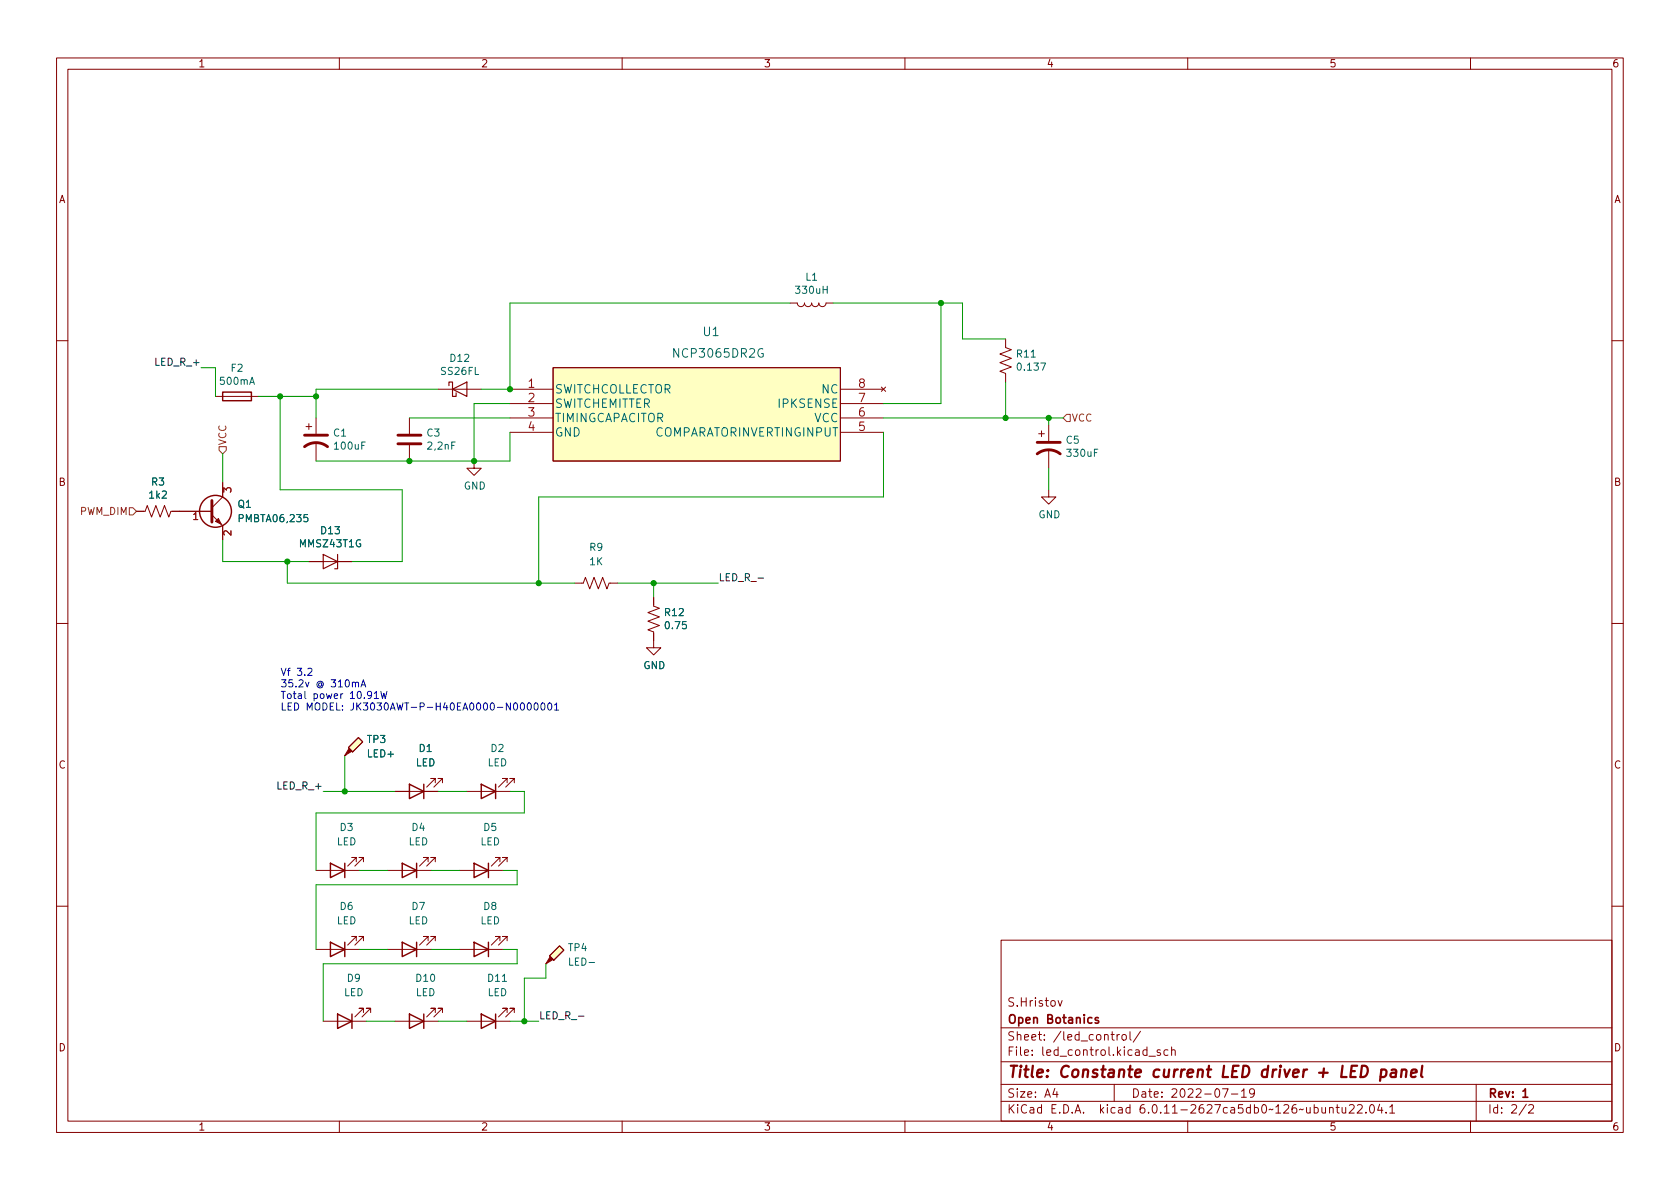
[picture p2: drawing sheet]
<svg xmlns="http://www.w3.org/2000/svg" width="297mm" height="210mm" viewBox="0 0 297 210" stroke-linecap="round" stroke-linejoin="round" font-family="sans-serif">
<g fill="none" stroke="#840000" stroke-width=".18">
<path d="M10 10.2h277v190.1h-277zM12 12.2h273v186.1h-273zM60 10.2v2M110 10.2v2M160 10.2v2M210 10.2v2M260 10.2v2M139.7 53.6h1.3a.64 .64 0 0 0 .6 .6 .64 .64 0 0 0 .6-.6 .64 .64 0 0 0 .7 .6 .64 .64 0 0 0 .6-.6 .64 .64 0 0 0 .6 .6 .64 .64 0 0 0 .7-.6 .64 .64 0 0 0 .6 .6 .64 .64 0 0 0 .6-.6h1.3M177.8 59.9v1.6l1 .3-2 .8 2 .8-2 .7 2 .8-2 .8 1 .3v1.6M10 60.2h2M38.1 70.1h7.6M54.1 75.4h1"/>
<path d="M54.6 74.9v1M55.9 73.9v2.8M55.9 78.2v3.3M72.4 73.9v2.8M72.4 78.7v2.8M77.5 68.8h7.6M90.2 68.8h7.6M90.2 71.4h7.6M90.2 73.9h7.6M90.2 76.4h7.6M97.8 65h50.8v16.5h-50.8zM148.6 68.8h7.6"/>
<path d="M148.6 71.4h7.6M148.6 73.9h7.6M148.6 76.4h7.6M155.8 68.4l.8 .8M156.6 68.4l-.8 .8M183.6 76.7h1.1M184.1 76.2v1M185.4 75.2v2.8M185.4 79.5v3.3M285 60.2h2M24.1 90.4h1.6l.3-1 .8 2 .8-2 .7 2 .8-2 .7 2 .4-1h7.3M37.5 91.1l1.9 1.9v2.5"/>
<path d="M39.4 85.3v2.6l-1.9 1.9M54.6 99.3h7.6M83.8 81.5v1.3h1.3l-1.3 1.3-1.3-1.3h1.3M185.4 86.6v1.3h1.3l-1.3 1.2-1.3-1.2h1.3M10 110.2h2M101.6 103.1h1.5l.4-1 .8 2 .7-2 .8 2 .8-2 .7 2 .4-1h1.5M115.6 105.7v1.5l1 .4-2 .7 2 .8-2 .7 2 .8-2 .8 1 .4v2.7h1.2l-1.2 1.3-1.3-1.3h1.3M285 110.2h2M61 133.6h.1M61.6 132.2l1.8-1.8 .7 .8-1.7 1.8zM69.8 139.9h7.7M77 138.4v-.7h-.8h.8l-1.6 1.5"/>
<path d="M78.2 138.4v-.7h-.7h.7l-1.5 1.5M82.5 139.9h7.7M89.7 138.4v-.7h-.8h.8l-1.6 1.5M90.9 138.4v-.7h-.7h.7l-1.5 1.5M55.9 153.9h7.6M63 152.4v-.8h-.8h.8l-1.5 1.6M64.3 152.4v-.8h-.8h.8l-1.6 1.6M68.6 153.9h7.6M75.7 152.4v-.8h-.8h.8l-1.5 1.6M77 152.4v-.8h-.8h.8l-1.6 1.6M81.3 153.9h7.6M88.4 152.4v-.8h-.8h.8l-1.5 1.6"/>
<path d="M89.7 152.4v-.8h-.8h.8l-1.6 1.6M10 160.2h2M55.9 167.9h7.6M63 166.4v-.8h-.8h.8l-1.5 1.5M64.3 166.4v-.8h-.8h.8l-1.6 1.5M64.3 179.1v-.8h-.8h.8l-1.6 1.5M65.5 179.1v-.8h-.7h.7l-1.5 1.5M68.6 167.9h7.6M75.7 166.4v-.8h-.8h.8l-1.5 1.5M77 179.1v-.8h-.8h.8l-1.6 1.5M77 166.4v-.8h-.8h.8l-1.6 1.5M78.2 179.1v-.8h-.7h.7l-1.5 1.5"/>
<path d="M81.3 167.9h7.6M88.4 166.4v-.8h-.8h.8l-1.5 1.5M89.7 179.1v-.8h-.8h.8l-1.6 1.5M89.7 166.4v-.8h-.8h.8l-1.6 1.5M90.9 179.1v-.8h-.7h.7l-1.5 1.5M96.5 170.4h.1M98.9 167.3l.8 .7-1.8 1.8-.7-.8zM177 166.3h108v32h-108zM187.1 176.9l.3 1 .4-1M285 160.2h2M57.1 180.6h7.7M60 198.3v2"/>
<path d="M69.8 180.6h7.7M82.5 180.6h7.7M110 198.3v2M160 198.3v2M177 194.8h108M177 191.8h108M177 187.8h108M177 181.8h108M182.5 186.5v.1M182.5 185.7v.1M184.6 183.8v.1M184.6 183v.1"/>
<path d="M197 191.8v3M198.5 183l.4-.1 .2 .3v.4l-.2 .3h-.4l-.1-.3v-.4zM199.8 182.4v1.3l.2 .2M201.6 182.4l-1.2 1.9M205.1 185.7l-.3-.1-.2 .2v.3l.5 .1v.4h-.5M206.5 185.7l-.4-.1-.3 .3v.4l.1 .3h.6M207.1 185.8l.3-.2 .3 .1 .1 .9M207.1 185.1v1.5M210 198.3v2M217.7 193.5h1.2M219.5 193l.4-.5v1.5M219.5 194h.9"/>
<path d="M221.8 193.2l-.3 .3-.4-.1-.2-.2 .2-.6 .4-.1 .2 .2a.99 .99 0 0 1-.3 1.3h-.3M238.6 195.5l.5-.2 .3 .2v.3l-.9 1h.9M240 195.5l.6-.2 .2 .2 .1 .3-1 1h1M241.5 196.7v.1M242.4 195.4l.1-.1a.81 .81 0 0 1 .6 .7 .81 .81 0 0 1-.3 .8h-.2a.81 .81 0 0 1-.5-.6 .81 .81 0 0 1 .3-.8zM243.9 195.3l-.3 1h.9M244.3 195.8v1M245.1 196.7v.1M245.7 195.8l.4-.5v1.5M245.7 196.8h.9M260 198.3v2M261 191.8v6.5"/>
<path d="M270.3 195.5l.6-.2 .2 .2 .1 .3-1 1h1"/>
</g>
<path d="M233.2 189.7h1.6M237.4 188.5l-.3 2h1" fill="none" stroke="#840000" stroke-width=".4"/>
<g fill="none" stroke="#840000" stroke-width=".25">
<path d="M39.4 69.3h5v1.6h-5zM72.4 138.7l2.5 1.2-2.5 1.3zM74.9 138.7v2.5M85.1 138.7l2.5 1.2-2.5 1.3zM87.6 138.7v2.5M58.4 152.6l2.6 1.3-2.6 1.3zM61 152.6v2.6M71.1 152.6l2.6 1.3-2.6 1.3zM73.7 152.6v2.6M83.8 152.6l2.6 1.3-2.6 1.3zM86.4 152.6v2.6M58.4 166.6l2.6 1.3-2.6 1.3z"/>
<path d="M59.7 179.3l2.5 1.3-2.5 1.3zM61 166.6v2.6M62.2 179.3v2.6M71.1 166.6l2.6 1.3-2.6 1.3zM72.4 179.3l2.5 1.3-2.5 1.3zM73.7 166.6v2.6M74.9 179.3v2.6M83.8 166.6l2.6 1.3-2.6 1.3zM85.1 179.3l2.5 1.3-2.5 1.3zM86.4 166.6v2.6M87.6 179.3v2.6"/>
<circle cx="38.1" cy="90.4" r="2.82"/>
</g>
<g fill="none" stroke="#006464" stroke-width=".18">
<path d="M145.5 51.2h.8M146.3 50.6v1.3M44.1 68l.5-1.3 .4 1.3M44.3 67.6h.6M64.6 78.2h-.6v1.2M80.5 78.2h-.6v1.2M134.9 61.7a.75 .75 0 0 0-.9 .6 .75 .75 0 0 0 .5 .9l.4-.2v-.5h-.2M182.3 63.2h.8M184 64.2h.9l-.6 1.3M194.1 79.4h-.6v1.3M54.4 91h-.6l-.1 .6 .2-.1h.4l.1 .2v.4l-.2 .2-.5-.2M121.3 109.9h-.6l-.1 .6 .2-.1 .4 .1 .2 .1-.1 .5-.2 .1-.5-.1"/>
<path d="M88.8 173.5h.7M104.2 170.2h.9"/>
</g>
<path d="M53.8 79a3.3 3.3 0 0 1 4.1 0M53.8 77h4.1M70.4 77h4M70.4 78.5h4M183.4 78.2h4.1M37.5 88.5v3.8M183.4 80.3a3.3 3.3 0 0 1 4.1 0" fill="none" stroke="#840000" stroke-width=".51"/>
<g fill="#840000" stroke="#840000" stroke-width=".18">
<path d="M38.1 92.2l.5-.5 .5 1z"/>
<path d="M61.7 132.3l.5 .5-1.2 .8z"/>
<path d="M97.3 169.2l.5 .5-1.3 .7z"/>
</g>
<path d="M34.2 91l.4-.4v1.3M39.6 87v-.8l.4 .5 .2-.4h.5l.1 .2-.1 .5M40.8 93.9v.8l-.9-.8-.3 .2 .1 .5" fill="none" stroke="#a90000" stroke-width=".18"/>
<g fill="#ffffc2" stroke="#ffffc2" stroke-width=".18">
<path d="M61.6 132.2l1.8-1.8 .7 .8-1.7 1.8z"/>
<path d="M98.9 167.3l.8 .7-1.8 1.8-.7-.8z"/>
<path d="M97.8 65h50.8v16.5h-50.8z"/>
</g>
<path d="M79.4 68.2v-.6h.6v2.5h.6v-.6M80 68.8l2.5-1.2v2.5zM57.1 98l2.6 1.3-2.6 1.3zM59.7 98v2.6h-.5" fill="none" stroke="#840000" stroke-width=".2"/>
<path d="M38.7 79h1.3v.6l-.6 .7-.7-.7zM188.6 73.3h.6v1.2h-.6l-.6-.6zM22.9 89.8h.6l.6 .6-.6 .7h-.6z" fill="none" stroke="#725600" stroke-width=".18"/>
<path d="M134 102.2h1M102.3 179.7h.9" fill="none" stroke="#0f0f0f" stroke-width=".18"/>
<path d="M53.9 122.3v1l.2 .2M54 120.6l.3 .9 .3-.9M93.3 124.4l.2-.1a.68 .68 0 0 1 .5 .6 .68 .68 0 0 1-.5 .7l-.2-.2-.1-.3zM94.5 124.4l.2-.1a.68 .68 0 0 1 .5 .6 .68 .68 0 0 1-.5 .7l-.2-.2-.1-.3zM95.7 124.4l.2-.1a.68 .68 0 0 1 .5 .6 .68 .68 0 0 1-.5 .7l-.2-.2-.1-.3zM97 124.4l.1-.1a.68 .68 0 0 1 .5 .6 .68 .68 0 0 1-.5 .7l-.1-.2-.2-.3zM98 124.7l.4-.4v1.3M98 125.6h.8" fill="none" stroke="#0000c2" stroke-width=".18"/>
<g fill="none" stroke="#009600" stroke-width=".18">
<path d="M139.7 53.6h-49.5v15.2h-5.1M147.3 53.6h22.9v6.3h7.6M166.4 53.6v17.8h-10.2M35.6 65h2.5v5.1M45.7 70.1h10.2M49.5 70.1v16.5h21.6v12.7h-8.9M72.4 73.9h17.8M77.5 68.8h-21.6v5.1M90.2 76.4v5.1h-34.3M90.2 71.4h-6.4v10.1M156.2 73.9h31.8M156.2 76.4v11.5h-61v15.2"/>
<path d="M177.8 67.6v6.3M185.4 73.9v1.3M39.4 95.5v3.8h15.2M39.4 80.3v5M50.8 99.3v3.8h50.8M185.4 82.8v3.8M109.2 103.1h17.8M115.6 103.1v2.6M57.1 139.9h12.7M61 133.6v6.3M77.5 139.9h5M90.2 139.9h2.5v3.9h-36.8v10.1"/>
<path d="M63.5 153.9h5.1M76.2 153.9h5.1M88.9 153.9h2.5v2.6h-35.5v11.4M63.5 167.9h5.1M76.2 167.9h5.1M88.9 167.9h2.5v2.5h-34.3v10.2M96.5 170.4v2.6h-3.8v7.6M64.8 180.6h5M77.5 180.6h5M90.2 180.6h5"/>
</g>
<g fill="#009600" stroke="#009600" stroke-width=".18">
<circle cx="83.8" cy="81.5" r=".46"/>
<circle cx="55.9" cy="70.1" r=".46"/>
<circle cx="72.4" cy="81.5" r=".46"/>
<circle cx="90.2" cy="68.8" r=".46"/>
<circle cx="115.6" cy="103.1" r=".46"/>
<circle cx="177.8" cy="73.9" r=".46"/>
<circle cx="185.4" cy="73.9" r=".46"/>
<circle cx="166.4" cy="53.6" r=".46"/>
<circle cx="61" cy="139.9" r=".46"/>
<circle cx="92.7" cy="180.6" r=".46"/>
<circle cx="50.8" cy="99.3" r=".46"/>
<circle cx="95.2" cy="103.1" r=".46"/>
<circle cx="49.5" cy="70.1" r=".46"/>
</g>
<g font-size="2.8" fill="#840000">
<text x="178" y="191.2">Title:</text>
<text x="187.3" y="191.2">Constante</text>
<text x="204" y="191.2">current</text>
<text x="216.6" y="191.2">LED driver</text>
<text x="234.4" y="191.2">+</text>
<text x="238.8" y="191.2">LED panel</text>
</g>
<g font-size="2.1" fill="#006464">
<text x="124.1" y="59.9">U1</text>
<text x="118.7" y="63.7">NCP3065DR2G</text>
<text x="98" y="70">SWITCHCOLLECTOR</text>
<text x="145.1" y="70">NC</text>
<text x="98" y="72.6">SWITCHEMITTER</text>
<text x="98" y="75.1">TIMINGCAPACITOR</text>
<text x="98" y="77.7">GND</text>
<text x="115.8" y="77.7">COMPARATORINVERTINGINPUT</text>
<text x="137.3" y="72.6">IPKSENSE</text>
<text x="143.9" y="75.1">VCC</text>
</g>
<g font-size="2.1" fill="#a90000">
<text x="93.2" y="68.6">1</text>
<text x="93.2" y="71.1">2</text>
<text x="151.6" y="71.1">7</text>
<text x="151.6" y="68.6">8</text>
<text x="93.2" y="73.7">3</text>
<text x="93.2" y="76.2">4</text>
<text x="151.6" y="76.2">5</text>
<text x="151.6" y="73.7">6</text>
</g>
<g font-size="2.1" fill="#840000">
<text x="178" y="178.5">S.Hristov</text>
<text x="178" y="184.5">Sheet:</text>
<text x="178" y="181.5">Open</text>
<text x="185" y="181.5">Botanics</text>
<text x="186.2" y="184.5">/led_control/</text>
<text x="178" y="187.2">File:</text>
<text x="184.4" y="187.2">led_control.kicad_sch</text>
<text x="178" y="197.4">KiCad</text>
<text x="178" y="194.6">Size:</text>
<text x="184.7" y="194.6">A4</text>
<text x="185.7" y="197.4">E.D.A.</text>
<text x="194.6" y="197.4">kicad</text>
<text x="200" y="194.6">Date:</text>
<text x="201.8" y="197.4">6.0.11-2627ca5db0~126~ubuntu22.04.1</text>
<text x="207" y="194.6">2022-07-19</text>
<text x="263" y="194.6">Rev:</text>
<text x="263" y="197.4">Id:</text>
<text x="267.1" y="197.4">2/2</text>
<text x="269.1" y="194.6">1</text>
</g>
<g font-size="1.8" fill="#840000">
<text x="35" y="12.3">1</text>
<text x="85" y="12.3">2</text>
<text x="135" y="12.3">3</text>
<text x="185" y="12.3">4</text>
<text x="235" y="12.3">5</text>
<text x="285" y="12.3">6</text>
<text x="10.4" y="36.3">A</text>
<text x="285.4" y="36.3">A</text>
<text x="10.3" y="86.3">B</text>
<text x="285.3" y="86.3">B</text>
<text x="10.3" y="136.3">C</text>
<text x="285.3" y="136.3">C</text>
<text x="10.3" y="186.3">D</text>
<text x="285.3" y="186.3">D</text>
<text x="35" y="200.3">1</text>
<text x="85" y="200.3">2</text>
<text x="135" y="200.3">3</text>
<text x="185" y="200.3">4</text>
<text x="235" y="200.3">5</text>
<text x="285" y="200.3">6</text>
</g>
<g font-size="1.8" fill="#006464">
<text x="140.4" y="52.3">330uH</text>
<text x="142.3" y="50">L1</text>
<text x="79.4" y="64.4">D12</text>
<text x="179.5" y="63.6">R11</text>
<text x="179.5" y="65.9">0.137</text>
<text x="38.6" y="68.4">500mA</text>
<text x="40.7" y="66.1">F2</text>
<text x="77.7" y="66.7">SS26FL</text>
<text x="58.8" y="77.6">C1</text>
<text x="75.3" y="77.6">C3</text>
<text x="58.8" y="79.9">100uF</text>
<text x="75.3" y="79.9">2,2nF</text>
<text x="188.3" y="78.8">C5</text>
<text x="188.3" y="81.2">330uF</text>
<text x="26.1" y="88.5">1k2</text>
<text x="26.6" y="86.2">R3</text>
<text x="81.9" y="86.9">GND</text>
<text x="41.9" y="90.2">Q1</text>
<text x="41.9" y="92.7">PMBTA06,235</text>
<text x="56.5" y="94.8">D13</text>
<text x="183.5" y="92">GND</text>
<text x="52.7" y="97.2">MMSZ43T1G</text>
<text x="104.1" y="97.8">R9</text>
<text x="104.1" y="100.3">1K</text>
<text x="117.3" y="109.3">R12</text>
<text x="117.3" y="111.6">0.75</text>
<text x="113.7" y="118.7">GND</text>
<text x="64.8" y="131.8">TP3</text>
<text x="64.8" y="134.3">LED+</text>
<text x="73.4" y="135.9">LED</text>
<text x="73.9" y="133.4">D1</text>
<text x="86.1" y="135.9">LED</text>
<text x="86.6" y="133.4">D2</text>
<text x="59.5" y="149.9">LED</text>
<text x="60" y="147.3">D3</text>
<text x="72.2" y="149.9">LED</text>
<text x="72.7" y="147.3">D4</text>
<text x="84.9" y="149.9">LED</text>
<text x="85.4" y="147.3">D5</text>
<text x="60" y="161.3">D6</text>
<text x="72.7" y="161.3">D7</text>
<text x="85.4" y="161.3">D8</text>
<text x="59.5" y="163.8">LED</text>
<text x="72.2" y="163.8">LED</text>
<text x="84.9" y="163.8">LED</text>
<text x="61.2" y="174">D9</text>
<text x="73.3" y="174">D10</text>
<text x="86" y="174">D11</text>
<text x="100.3" y="168.6">TP4</text>
<text x="100.3" y="171.1">LED-</text>
<text x="60.7" y="176.5">LED</text>
<text x="73.4" y="176.5">LED</text>
<text x="86.1" y="176.5">LED</text>
</g>
<g font-size="1.8" fill="#0f0f0f">
<text x="27.2" y="64.7">LED_R_+</text>
<text x="127" y="102.8">LED_R_-</text>
<text x="48.8" y="139.6">LED_R_+</text>
<text x="95.2" y="180.2">LED_R_-</text>
</g>
<g font-size="1.8" fill="#725600">
<text x="189.4" y="74.9">VCC</text>
<text x="40.4" y="78.8" transform="rotate(-90 40.4 78.8)">VCC</text>
<text x="14.1" y="91.4">PWM_DIM</text>
</g>
<text font-size="1.8" fill="#a90000" x="33.9" y="92.7">1</text>
<g font-size="1.8" fill="#0000c2">
<text x="49.5" y="119.5">Vf</text>
<text x="52.5" y="119.5">3.2</text>
<text x="49.5" y="121.5">35.2v</text>
<text x="49.5" y="123.6">Total</text>
<text x="49.5" y="125.6">LED MODEL: JK3030AWT-P-H40EA0000-N0000001</text>
<text x="55.3" y="123.6">power</text>
<text x="55.9" y="121.5">@ 310mA</text>
<text x="61.9" y="123.6">10.91W</text>
</g>
</svg>
